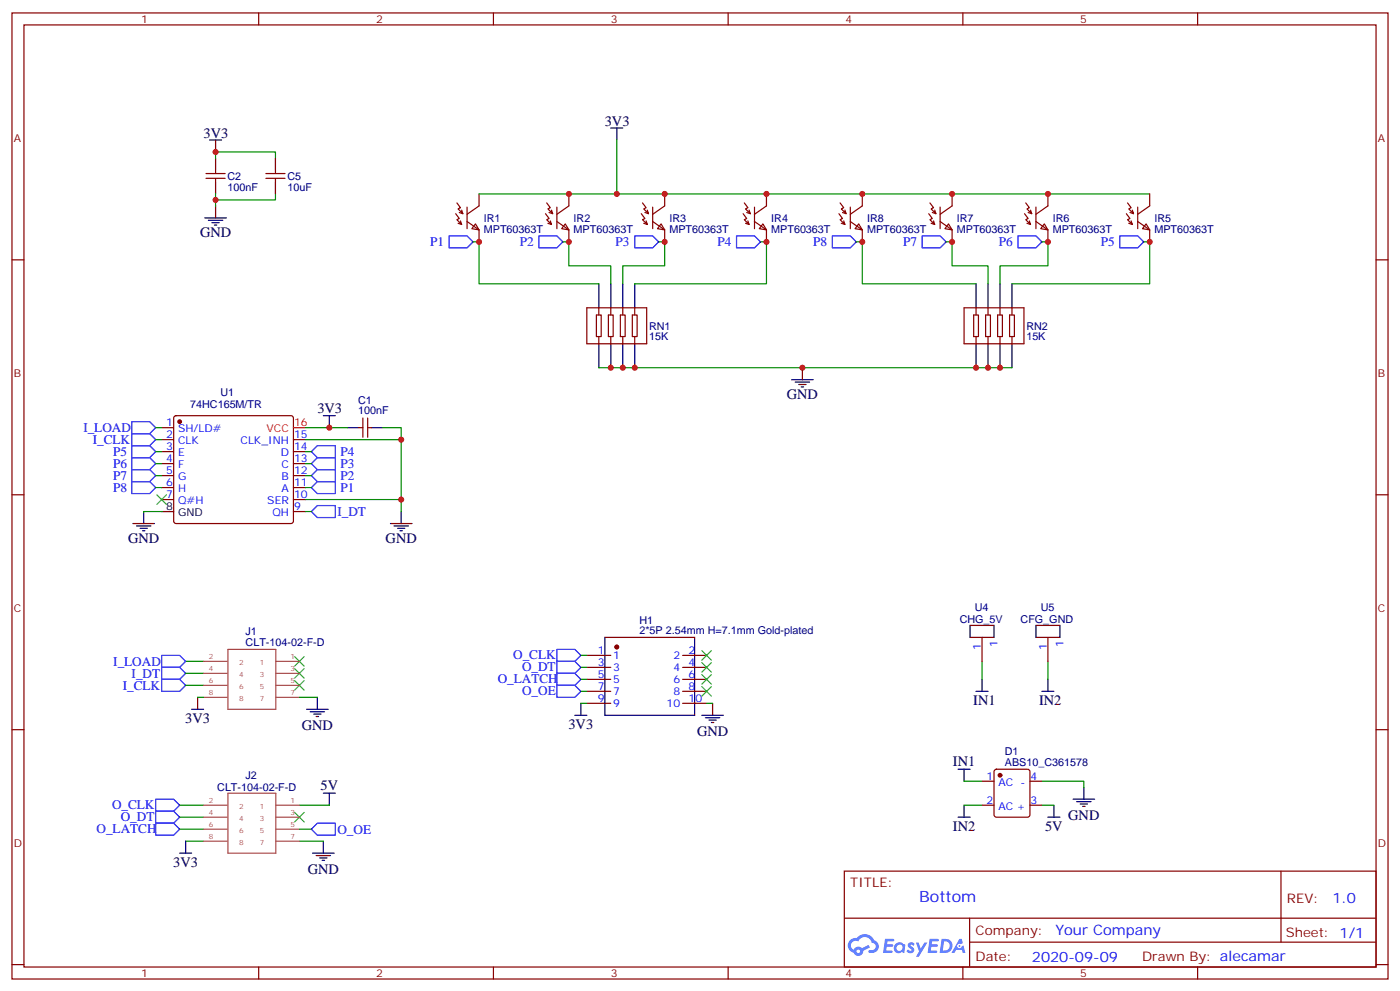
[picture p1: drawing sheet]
<svg xmlns="http://www.w3.org/2000/svg" width="412mm" height="292mm" viewBox="0 0 412 292" stroke-linecap="round" stroke-linejoin="round" font-family="sans-serif">
<g fill="none" stroke="#870000" stroke-width=".35">
<path d="M3.5 3.8h405.4v284.3h-405.4zM7.1 7.3h398.2v277.3h-398.2zM76.2 3.8v3.5M145.3 3.8v3.5M214.5 3.8v3.5M283.6 3.8v3.5M352.8 3.8v3.5M3.5 76.5h3.6M405.3 76.5h3.6M3.5 145.6h3.6M405.3 145.6h3.6M3.5 214.8h3.6"/>
<path d="M405.3 214.8h3.6M248.7 256.4h156.6v28.2h-156.6zM377.3 256.4v20.9M248.7 270.2h156.5M285.6 277.3h119.6M285.6 270.2v14.2M3.5 283.9h3.6M76.2 284.6v3.5M145.3 284.6v3.5M214.5 284.6v3.5M283.6 284.6v3.5M352.8 284.6v3.5"/>
<path d="M405.3 283.9h3.6"/>
</g>
<g fill="#5487ff">
<path d="M267.7 277.6a1.22 1.22 0 0 1 1.7 .2l-.4 .6a.47 .47 0 0 0-.3-.4 .47 .47 0 0 0-.5 .2l.1 .2a1.14 1.14 0 0 1 .8 1.8 1.14 1.14 0 0 1-1.9 0l-.2-.2 .5-.6 .7 .5a.29 .29 0 0 0 .3-.3 .29 .29 0 0 0-.2-.3 1.04 1.04 0 0 1-.6-1.7z"/>
<path d="M260.7 276.3h2.4l.3 .2-.2 .5-1.8 .1-.1 .8h1.5l.3 .4-.3 .4h-1.6l-.2 1.1h1.7l.2 .3-.2 .3-2.6 .1z"/>
<path d="M273.8 276.3h2.4l.3 .2-.1 .5-1.8 .1-.2 .8h1.6l.3 .4-.4 .4h-1.6l-.1 1.1h1.7l.2 .3-.2 .3-2.6 .1z"/>
<path d="M282.6 276.3h.7l.3 1.3-.6 .3a.69 .69 0 0 0-1 .3 .69 .69 0 0 0 .4 .9 .69 .69 0 0 0 .9-.6l.5-.2 .6 2.2h-.8l-.2-.9h-1.8l-.5 .9h-.8z"/>
<path d="M269.8 277.4h.8l.6 1.8 1.1-1.8h.9l-2.6 4.2h-.8l.9-1.5z"/>
<path d="M277.4 276.3l-.6 4.2h1.3a2.11 2.11 0 0 0 2.5-2.1 2.11 2.11 0 0 0-2.5-2.1zM278.1 277.1a1.39 1.39 0 0 1 1.7 1.4 1.39 1.39 0 0 1-1.8 1.3h-.3z"/>
<path d="M263.7 277.9a1.54 1.54 0 0 0-.1 2.2 1.54 1.54 0 0 0 2.2 .1l.6 .3 .3-2.3-.2-.3h-.4a1.49 1.49 0 0 0-2.4 0zM264 278.9a.94 .94 0 0 1 1.8 0 .94 .94 0 0 1-1.8 0z"/>
<path d="M250.4 276.7a2.18 2.18 0 0 0 1.1 3.7 1.44 1.44 0 0 0 1.6 .9 1.44 1.44 0 0 0 1.2-1.4l2-1.1-.5-.7-1.9 1a1.47 1.47 0 0 0-2.4 .4 1.39 1.39 0 0 1-.7-1.9 1.39 1.39 0 0 1 2-.5 2.12 2.12 0 0 1 2.2-1.3 2.12 2.12 0 0 1 1.9 1.7 1.14 1.14 0 0 1 1.1 1.4 1.14 1.14 0 0 1-1.7 .7 .43 .43 0 0 0-.5 .4 .43 .43 0 0 0 .4 .5 1.98 1.98 0 0 0 2.5-1.2 1.98 1.98 0 0 0-1.2-2.6 3.1 3.1 0 0 0-5.3-.6l-.9 .1zM252.3 280a.55 .55 0 0 1 1.1 0 .55 .55 0 0 1-1.1 0z"/>
<circle cx="282.6" cy="278.4" r=".26"/>
</g>
<g fill="none" stroke="#870000" stroke-width=".35">
<path d="M60.7 52.5h5.6M60.7 51.1h5.6M63.5 50v1.1M63.5 52.5v1.1M78.3 52.5h5.7M78.3 51.1h5.7M81.1 50v1.1M81.1 52.5v1.1M134.6 59.7l1 1.4-.7 .4 1.4 1.4-.3-1.1M141.1 57.1v3.5l-3.5 2.5M161 59.7l1.1 1.4-.7 .4 1.4 1.4-.3-1.1M167.6 57.1v3.5l-3.6 2.5"/>
<path d="M189.3 59.7l1 1.4-.7 .4 1.4 1.4-.3-1.1M195.8 57.1v3.5l-3.5 2.5M219.3 59.7l1 1.4-.7 .4 1.4 1.4-.3-1.1M225.8 57.1v3.5l-3.6 2.5M247.5 59.7l1 1.4-.7 .4 1.4 1.4-.3-1.1M254 57.1v3.5l-3.5 2.5M273.9 59.7l1.1 1.4-.7 .4 1.4 1.4-.4-1.1M280.5 57.1v3.5l-3.6 2.5M302.2 59.7l1 1.4-.7 .4 1.4 1.4-.3-1.1M308.7 57.1v3.5l-3.5 2.5M332.1 59.7l1.1 1.4-.7 .4 1.4 1.4-.3-1.1M338.7 57.1v3.5l-3.6 2.5"/>
<path d="M134.2 62.9l1.1 1.4-.7 .4 1.4 1.4-.4-1.1M134.9 65.7l1.1 .4M135.3 62.5l1 .4M137.6 65.2l3.5 2.5v3.5M137.6 61v6.3M140.1 65.9l1 1.8-2.1-.4zM160.7 62.9l1 1.4-.7 .4 1.5 1.4-.4-1.1M161.4 65.7l1.1 .4M161.7 62.5l1.1 .4M164 65.2l3.6 2.5v3.5M164 61v6.3M166.5 65.9l1.1 1.8-2.1-.4z"/>
<path d="M188.9 62.9l1.1 1.4-.7 .4 1.4 1.4-.4-1.1M189.6 65.7l1.1 .4M190 62.5l1 .4M192.3 65.2l3.5 2.5v3.5M192.3 61v6.3M194.7 65.9l1.1 1.8-2.1-.4zM218.9 62.9l1.1 1.4-.7 .4 1.4 1.4-.4-1.1M219.6 65.7l1.1 .4M220 62.5l1 .4M222.2 65.2l3.6 2.5v3.5M222.2 61v6.3M224.7 65.9l1.1 1.8-2.1-.4z"/>
<path d="M247.1 62.9l1.1 1.4-.7 .4 1.4 1.4-.4-1.1M247.8 65.7l1.1 .4M248.2 62.5l1 .4M250.5 65.2l3.5 2.5v3.5M250.5 61v6.3M252.9 65.9l1.1 1.8-2.1-.4zM273.6 62.9l1 1.4-.7 .4 1.4 1.4-.3-1.1M274.3 65.7l1 .4M274.6 62.5l1.1 .4M276.9 65.2l3.6 2.5v3.5M276.9 61v6.3M279.4 65.9l1.1 1.8-2.2-.4z"/>
<path d="M301.8 62.9l1.1 1.4-.7 .4 1.4 1.4-.4-1.1M302.5 65.7l1.1 .4M302.9 62.5l1 .4M305.2 65.2l3.5 2.5v3.5M305.2 61v6.3M307.6 65.9l1.1 1.8-2.1-.4zM331.8 62.9l1 1.4-.7 .4 1.5 1.4-.4-1.1M332.5 65.7l1.1 .4M332.8 62.5l1.1 .4M335.1 65.2l3.6 2.5v3.5M335.1 61v6.3M337.6 65.9l1.1 1.8-2.2-.4z"/>
<path d="M172.9 90.6h17.6v10.6h-17.6zM175.7 92.7h1.4v6.4h-1.4zM176.4 90.6v2.1M176.4 99.1v2.1M179.2 92.7h1.4v6.4h-1.4zM179.9 90.6v2.1M179.9 99.1v2.1M182.7 92.7h1.4v6.4h-1.4zM183.4 90.6v2.1M183.4 99.1v2.1M186.3 92.7h1.4v6.4h-1.4zM187 90.6v2.1"/>
<path d="M187 99.1v2.1M284 90.6h17.6v10.6h-17.6zM286.8 92.7h1.4v6.4h-1.4zM287.5 90.6v2.1M287.5 99.1v2.1M290.3 92.7h1.4v6.4h-1.4zM291 90.6v2.1M291 99.1v2.1M293.9 92.7h1.4v6.4h-1.4zM294.6 90.6v2.1M294.6 99.1v2.1M297.4 92.7h1.4v6.4h-1.4z"/>
<path d="M298.1 90.6v2.1M298.1 99.1v2.1M47.6 125.9h3.6M47.6 129.4h3.6M47.6 132.9h3.6M47.6 136.5h3.6M47.6 140h3.6M51.4 122.5l.5-.2h33.8l.5 .2 .2 .5v30.4l-.2 .5-.5 .2h-33.8l-.5-.2-.2-.5v-30.4zM86.4 129.4h3.6M86.4 132.9h3.6M86.4 136.5h3.6M86.4 140h3.6"/>
<path d="M105.8 125.9h1.1M106.9 123v5.7M108.3 125.9h1.1M108.3 123v5.7M47.6 143.5h3.6M47.6 147h3.6M86.4 143.5h3.6M86.4 147h3.6M86.4 150.6h3.6M172.9 192.9h7M172.9 196.4h7M172.9 200h7"/>
<path d="M201.1 192.9h7M201.1 196.4h7M201.1 200h7M289.3 187.6v7.1M308.7 187.6v7.1M172.9 203.5h7M172.9 207h7M201.1 203.5h7M201.1 207h7M289.3 237h3.5M289.3 229.9h3.5M293 226.6l.5-.2h9.2l.5 .2 .2 .5v12.7l-.2 .5-.5 .2h-9.2l-.5-.2-.2-.5v-12.7z"/>
<path d="M303.4 237h3.5M303.4 229.9h3.5"/>
</g>
<g fill="none" stroke="#000" stroke-width=".35">
<path d="M179.9 37.7h3.5M181.7 37.7v3.5M61.7 41.2h3.6M63.5 41.2v3.5M63.5 46.5v3.5M63.5 53.6v3.5M81.1 46.5v3.5M81.1 53.6v3.5M60.3 64.1h6.4M61.4 64.8h4.2M62.4 65.5h2.2M63.1 66.3h.8"/>
<path d="M63.5 60.6v3.5M176.4 83.5v7.1M179.9 83.5v7.1M183.4 83.5v7.1M187 83.5v7.1M287.5 83.5v7.1M291 83.5v7.1M294.6 83.5v7.1M298.1 83.5v7.1M176.4 101.2v7M179.9 101.2v7M183.4 101.2v7"/>
<path d="M187 101.2v7M233.2 111.8h6.3M234.2 112.5h4.3M235.3 113.2h2.1M236 113.9h.7M236.4 108.2v3.6M287.5 101.2v7M291 101.2v7M294.6 101.2v7M298.1 101.2v7M95.2 122.3h3.6M97 122.3v3.6"/>
<path d="M102.3 125.9h3.5M109.4 125.9h3.5M39.2 154.1h6.3M40.2 154.8h4.2M41.3 155.5h2.1M42 156.2h.7M42.3 150.6v3.5M47.6 150.6h3.6M115 154.1h6.4M116.1 154.8h4.2M117.1 155.5h2.1M117.8 156.2h.7"/>
<path d="M118.2 150.6v3.5M178.2 187.6h26.4v22.9h-26.4zM285.8 184.1h7v3.5h-7zM289.3 200v3.5M305.2 184.1h7v3.5h-7zM308.7 200v3.5M56.4 208.8h3.6M58.2 205.2v3.6M90.3 208.8h6.4M91.4 209.5h4.2M92.4 210.2h2.1M93.1 210.9h.7"/>
<path d="M93.5 205.2v3.6M169.3 210.5h3.6M171.1 207v3.5M206.7 210.5h6.4M207.8 211.2h4.2M208.8 211.9h2.2M209.5 212.7h.8M209.9 207v3.5M287.5 203.5h3.5M306.9 203.5h3.5M95.2 233.5h3.6M97 233.5v3.5"/>
<path d="M282.2 226.4h3.6M284 226.4v3.5M284 237v3.5M310.4 237v3.5M316.1 235.2h6.3M317.1 235.9h4.3M318.2 236.6h2.1M318.9 237.3h.7M319.3 231.7v3.5M52.9 251.1h3.5M54.7 247.6v3.5M92.1 251.1h6.3"/>
<path d="M93.1 251.8h4.3M94.2 252.5h2.1M94.9 253.2h.7M95.2 247.6v3.5M282.2 240.5h3.6M308.7 240.5h3.5"/>
</g>
<g fill="none" stroke="#008700" stroke-width=".35">
<path d="M63.5 46.5v-1.8h17.6v1.8M63.5 57.1v1.7M81.1 57.1v1.7h-17.6v1.8M141.1 57.1h197.6M181.7 41.2v15.9M139.3 71.2h1.8v12.3h35.3M165.8 71.2h1.8v7h12.3v5.3M194 71.2h1.8v7h-12.4v5.3M224 71.2h1.8v12.3h-38.8M252.2 71.2h1.8v12.3h33.5M278.7 71.2h1.8v7h10.5v5.3M306.9 71.2h1.8v7h-14.1v5.3"/>
<path d="M336.9 71.2h1.8v12.3h-40.6M176.4 108.2h121.7M45.9 140h1.7M45.9 136.5h1.7M45.9 132.9h1.7M45.9 125.9h1.7M45.9 129.4h1.7M90 129.4h28.2v21.2M90 140h1.7M90 136.5h1.7M90 132.9h1.7M90 125.9h12.3"/>
<path d="M112.9 125.9h5.3v3.5M42.3 150.6h5.3M45.9 143.5h1.7M90 143.5h1.7M90 150.6h1.7M90 147h28.2M54.7 198.2h5.3M54.7 194.7h5.3M171.1 200h1.8M171.1 196.4h1.8M171.1 192.9h1.8M289.3 194.7v5.3"/>
<path d="M308.7 194.7v5.3M54.7 201.7h5.3M58.2 205.2h1.8M88.2 205.2h5.3M171.1 207h1.8M171.1 203.5h1.8M208.1 207h1.8M52.9 237h7.1M88.2 237h8.8M284 237h5.3M284 229.9h5.3M306.9 229.9h12.4v1.8"/>
<path d="M306.9 237h3.5M52.9 244.1h7.1M52.9 240.5h7.1M54.7 247.6h5.3M88.2 247.6h7M88.2 244.1h3.5"/>
</g>
<g fill="#870000" stroke="#870000" stroke-width=".35">
<circle cx="52.9" cy="124.1" r=".53"/>
<circle cx="181.7" cy="190.4" r=".53"/>
<circle cx="294.6" cy="228.2" r=".53"/>
</g>
<path d="M86.4 125.9h3.6" fill="none" stroke="#f00" stroke-width=".35"/>
<g fill="none" stroke="#00f" stroke-width=".35">
<path d="M132.3 69.4h5.3l1.7 1.8-1.7 1.8h-5.3zM158.7 69.4h5.3l1.8 1.8-1.8 1.8h-5.3zM187 69.4h5.3l1.7 1.8-1.7 1.8h-5.3zM217 69.4h5.2l1.8 1.8-1.8 1.8h-5.2zM245.2 69.4h5.3l1.7 1.8-1.7 1.8h-5.3zM271.6 69.4h5.3l1.8 1.8-1.8 1.8h-5.3zM299.9 69.4h5.3l1.7 1.8-1.7 1.8h-5.3zM329.8 69.4h5.3l1.8 1.8-1.8 1.8h-5.3zM38.8 131.2h5.3l1.8 1.7-1.8 1.8h-5.3zM38.8 134.7h5.3l1.8 1.8-1.8 1.7h-5.3zM38.8 138.2h5.3l1.8 1.8-1.8 1.7h-5.3zM38.8 124.1h5.3l1.8 1.8-1.8 1.7h-5.3z"/>
<path d="M38.8 127.6h5.3l1.8 1.8-1.8 1.8h-5.3zM91.7 140l1.8-1.8h5.3v3.5h-5.3zM91.7 136.5l1.8-1.8h5.3v3.5h-5.3zM91.7 132.9l1.8-1.7h5.3v3.5h-5.3zM38.8 141.7h5.3l1.8 1.8-1.8 1.8h-5.3zM91.7 143.5l1.8-1.8h5.3v3.6h-5.3zM93.5 148.8h5.3v3.5h-5.3l-1.8-1.7zM47.6 196.4h5.3l1.8 1.8-1.8 1.8h-5.3zM47.6 200h5.3l1.8 1.7-1.8 1.8h-5.3zM47.6 192.9h5.3l1.8 1.8-1.8 1.7h-5.3zM164 191.1h5.3l1.8 1.8-1.8 1.8h-5.3zM164 194.7h5.3l1.8 1.7-1.8 1.8h-5.3z"/>
<path d="M164 198.2h5.3l1.8 1.8-1.8 1.7h-5.3zM164 201.7h5.3l1.8 1.8-1.8 1.7h-5.3zM45.9 238.8h5.3l1.7 1.7-1.7 1.8h-5.3zM45.9 235.2h5.3l1.7 1.8-1.7 1.8h-5.3zM45.9 242.3h5.3l1.7 1.8-1.7 1.7h-5.3zM91.7 244.1l1.8-1.8h5.3v3.5h-5.3z"/>
</g>
<g fill="none" stroke="#3c3" stroke-width=".35">
<path d="M46.2 145.6l2.8 2.8M49 145.6l-2.8 2.8M86.8 196.8l2.8 2.8M86.8 193.3l2.8 2.8M89.6 196.8l-2.8 2.8M89.6 193.3l-2.8 2.8M206.7 198.5l2.8 2.9M206.7 195l2.8 2.8M206.7 191.5l2.8 2.8M209.5 198.5l-2.8 2.9M209.5 195l-2.8 2.8M209.5 191.5l-2.8 2.8"/>
<path d="M86.8 200.3l2.8 2.8M89.6 200.3l-2.8 2.8M206.7 202.1l2.8 2.8M209.5 202.1l-2.8 2.8M86.8 239.1l2.8 2.8M89.6 239.1l-2.8 2.8"/>
</g>
<g fill="none" stroke="#a64a4a" stroke-width=".35">
<path d="M60 194.7h6.9M60 198.2h6.9M67.1 191.1h14.1v17.7h-14.1zM81.3 194.7h6.9M81.3 198.2h6.9M60 201.7h6.9M60 205.2h6.9M81.3 201.7h6.9M81.3 205.2h6.9M60 237h6.9M67.1 233.5h14.1v17.6h-14.1zM81.3 237h6.9"/>
<path d="M60 240.5h6.9M60 244.1h6.9M60 247.6h6.9M81.3 240.5h6.9M81.3 244.1h6.9M81.3 247.6h6.9"/>
</g>
<g fill="#c00">
<circle cx="167.6" cy="57.1" r=".88"/>
<circle cx="195.8" cy="57.1" r=".88"/>
<circle cx="181.7" cy="57.1" r=".88"/>
<circle cx="308.7" cy="57.1" r=".88"/>
<circle cx="280.5" cy="57.1" r=".88"/>
<circle cx="254" cy="57.1" r=".88"/>
<circle cx="225.8" cy="57.1" r=".88"/>
<circle cx="179.9" cy="108.2" r=".88"/>
<circle cx="183.4" cy="108.2" r=".88"/>
<circle cx="187" cy="108.2" r=".88"/>
<circle cx="287.5" cy="108.2" r=".88"/>
<circle cx="291" cy="108.2" r=".88"/>
<circle cx="294.6" cy="108.2" r=".88"/>
<circle cx="236.4" cy="108.2" r=".88"/>
<circle cx="141.1" cy="71.2" r=".88"/>
<circle cx="167.6" cy="71.2" r=".88"/>
<circle cx="195.8" cy="71.2" r=".88"/>
<circle cx="225.8" cy="71.2" r=".88"/>
<circle cx="254" cy="71.2" r=".88"/>
<circle cx="338.7" cy="71.2" r=".88"/>
<circle cx="308.7" cy="71.2" r=".88"/>
<circle cx="280.5" cy="71.2" r=".88"/>
<circle cx="118.2" cy="147" r=".88"/>
<circle cx="97" cy="125.9" r=".88"/>
<circle cx="118.2" cy="129.4" r=".88"/>
<circle cx="63.5" cy="44.7" r=".88"/>
<circle cx="63.5" cy="58.8" r=".88"/>
</g>
<text font-size="4.6" fill="#00f" x="270.8" y="265.4">Bottom</text>
<g font-size="4.2">
<text x="60" y="40.5">3V3</text>
<text x="178.2" y="37">3V3</text>
<text x="58.9" y="69.8">GND</text>
<text x="231.8" y="117.4">GND</text>
<text x="93.5" y="121.6">3V3</text>
<text x="37.7" y="159.7">GND</text>
<text x="113.6" y="159.7">GND</text>
<text x="286.7" y="207.5">IN1</text>
<text x="306.1" y="207.5">IN2</text>
<text x="54.6" y="212.7">3V3</text>
<text x="88.9" y="214.9">GND</text>
<text x="167.4" y="214.5">3V3</text>
<text x="205.3" y="216.6">GND</text>
<text x="280.7" y="225.3">IN1</text>
<text x="94.4" y="232.4">5V</text>
<text x="280.7" y="244.5">IN2</text>
<text x="307.8" y="244.5">5V</text>
<text x="314.7" y="241.3">GND</text>
<text x="51" y="255.1">3V3</text>
<text x="90.7" y="257.2">GND</text>
</g>
<g font-size="4.2" fill="#00f">
<text x="392.5" y="265.7">1.0</text>
<text x="310.9" y="275.2">Your Company</text>
<text x="304" y="283">2020-09-09</text>
</g>
<g font-size="3.9" fill="#00f">
<text x="126.7" y="72.5">P1</text>
<text x="153.1" y="72.5">P2</text>
<text x="181.4" y="72.5">P3</text>
<text x="211.3" y="72.5">P4</text>
<text x="239.6" y="72.5">P8</text>
<text x="266" y="72.5">P7</text>
<text x="294.2" y="72.5">P6</text>
<text x="324.2" y="72.5">P5</text>
<text x="24.6" y="127.2">I_LOAD</text>
<text x="27.3" y="130.7">I_CLK</text>
<text x="33.3" y="134.2">P5</text>
<text x="33.3" y="137.8">P6</text>
<text x="100.3" y="137.7">P3</text>
<text x="100.3" y="134.1">P4</text>
<text x="33.3" y="141.3">P7</text>
<text x="100.3" y="141.2">P2</text>
<text x="33.3" y="144.8">P8</text>
<text x="100.3" y="144.7">P1</text>
<text x="99.4" y="151.9">I_DT</text>
<text x="33.4" y="196">I_LOAD</text>
<text x="151.2" y="194.1">O_CLK</text>
<text x="153.8" y="197.6">O_DT</text>
<text x="36.2" y="203">I_CLK</text>
<text x="38.8" y="199.5">I_DT</text>
<text x="146.6" y="201.2">O_LATCH</text>
<text x="153.8" y="204.6">O_OE</text>
<text x="33" y="238.2">O_CLK</text>
<text x="28.4" y="245.3">O_LATCH</text>
<text x="35.6" y="241.7">O_DT</text>
<text x="99.4" y="245.5">O_OE</text>
</g>
<g font-size="3.9" fill="#800">
<text x="250.5" y="261">TITLE:</text>
<text x="379.1" y="265.7">REV:</text>
<text x="287.4" y="275.2">Company:</text>
<text x="378.7" y="275.8">Sheet: 1/1</text>
<text x="287.4" y="282.9">Date:</text>
<text x="336.4" y="282.9">Drawn By: alecamar</text>
</g>
<g font-size="3.2" fill="#800">
<text x="41.6" y="6.8">1</text>
<text x="110.8" y="6.8">2</text>
<text x="179.9" y="6.8">3</text>
<text x="249.1" y="6.8">4</text>
<text x="318.2" y="6.8">5</text>
<text x="4.1" y="41.9">A</text>
<text x="405.9" y="41.9">A</text>
<text x="4.1" y="111.1">B</text>
<text x="405.9" y="111.1">B</text>
<text x="4.1" y="180.2">C</text>
<text x="405.9" y="180.2">C</text>
<text x="4.1" y="249.3">D</text>
<text x="405.9" y="249.3">D</text>
<text x="41.6" y="287.6">1</text>
<text x="110.8" y="287.6">2</text>
<text x="179.9" y="287.6">3</text>
<text x="249.1" y="287.6">4</text>
<text x="318.2" y="287.6">5</text>
</g>
<g font-size="3.2" fill="#000080">
<text x="67" y="52.9">C2</text>
<text x="84.7" y="52.9">C5</text>
<text x="67" y="56.1">100nF</text>
<text x="84.7" y="56.1">10uF</text>
<text x="142.5" y="65.3">IR1</text>
<text x="169" y="65.3">IR2</text>
<text x="197.2" y="65.3">IR3</text>
<text x="227.2" y="65.3">IR4</text>
<text x="255.4" y="65.3">IR8</text>
<text x="281.9" y="65.3">IR7</text>
<text x="310.1" y="65.3">IR6</text>
<text x="340.1" y="65.3">IR5</text>
<text x="142.5" y="68.5">MPT60363T</text>
<text x="169" y="68.5">MPT60363T</text>
<text x="197.2" y="68.5">MPT60363T</text>
<text x="227.2" y="68.5">MPT60363T</text>
<text x="255.4" y="68.5">MPT60363T</text>
<text x="281.9" y="68.5">MPT60363T</text>
<text x="310.1" y="68.5">MPT60363T</text>
<text x="340.1" y="68.5">MPT60363T</text>
<text x="191.2" y="100.2">15K</text>
<text x="191.2" y="97">RN1</text>
<text x="302.3" y="100.2">15K</text>
<text x="302.3" y="97">RN2</text>
<text x="56" y="120">74HC165M/TR</text>
<text x="64.9" y="116.4">U1</text>
<text x="105.5" y="118.8">C1</text>
<text x="105.5" y="122">100nF</text>
<text x="287.1" y="179.8">U4</text>
<text x="306.6" y="179.8">U5</text>
<text x="188.4" y="183.6">H1</text>
<text x="282.7" y="183.5">CHG_5V</text>
<text x="300.6" y="183.5">CFG_GND</text>
<text x="72.3" y="190.1">CLT-104-02-F-D</text>
<text x="72.3" y="186.9">J1</text>
<text x="188.4" y="186.5">2*5P 2.54mm H=7.1mm Gold-plated</text>
<text x="296" y="225.4">ABS10_C361578</text>
<text x="296" y="222.2">D1</text>
<text x="64" y="232.9">CLT-104-02-F-D</text>
<text x="72.3" y="229.2">J2</text>
</g>
<g font-size="3.2" fill="#00f">
<text x="49" y="125.5">1</text>
<text x="49" y="129">2</text>
<text x="52.5" y="127.3">SH/LD#</text>
<text x="52.5" y="130.8">CLK</text>
<text x="70.8" y="130.8">CLK_INH</text>
<text x="86.6" y="129">15</text>
<text x="49" y="132.6">3</text>
<text x="49" y="136.1">4</text>
<text x="52.5" y="134.3">E</text>
<text x="52.5" y="137.9">F</text>
<text x="82.7" y="134.3">D</text>
<text x="82.9" y="137.9">C</text>
<text x="86.6" y="136.1">13</text>
<text x="86.6" y="132.6">14</text>
<text x="49" y="139.6">5</text>
<text x="49" y="143.2">6</text>
<text x="52.5" y="141.4">G</text>
<text x="83" y="141.4">B</text>
<text x="86.6" y="143.2">11</text>
<text x="86.6" y="139.6">12</text>
<text x="49" y="146.7">7</text>
<text x="52.5" y="144.9">H</text>
<text x="52.5" y="148.4">Q#H</text>
<text x="78.7" y="148.4">SER</text>
<text x="83" y="144.9">A</text>
<text x="86.6" y="146.7">10</text>
<text x="80.2" y="152">QH</text>
<text x="86.6" y="150.2">9</text>
<text x="288.9" y="191.4" transform="rotate(-90 288.9 191.4)">1</text>
<text x="293.9" y="190.4" transform="rotate(-90 293.9 190.4)">1</text>
<text x="308.3" y="191.4" transform="rotate(-90 308.3 191.4)">1</text>
<text x="313.3" y="190.4" transform="rotate(-90 313.3 190.4)">1</text>
<text x="176.1" y="192.5">1</text>
<text x="176.1" y="196.1">3</text>
<text x="180.6" y="194">1</text>
<text x="180.6" y="197.5">3</text>
<text x="198.4" y="194">2</text>
<text x="198.4" y="197.5">4</text>
<text x="202.8" y="192.5">2</text>
<text x="202.8" y="196.1">4</text>
<text x="176.1" y="199.6">5</text>
<text x="176.1" y="203.1">7</text>
<text x="180.6" y="201">5</text>
<text x="198.4" y="201">6</text>
<text x="202.8" y="199.6">6</text>
<text x="202.8" y="203.1">8</text>
<text x="176.1" y="206.7">9</text>
<text x="180.6" y="204.5">7</text>
<text x="180.6" y="208.1">9</text>
<text x="196.3" y="208.1">10</text>
<text x="198.4" y="204.5">8</text>
<text x="202.8" y="206.7">10</text>
<text x="290.6" y="229.6">1</text>
<text x="294.1" y="231.4">AC -</text>
<text x="303.6" y="229.6">4</text>
<text x="290.6" y="236.6">2</text>
<text x="294.1" y="238.4">AC +</text>
<text x="303.6" y="236.6">3</text>
</g>
<g font-size="3.2" fill="#f00">
<text x="86.6" y="125.5">16</text>
<text x="78.5" y="127.3">VCC</text>
</g>
<g font-size="3.2">
<text x="49" y="150.2">8</text>
<text x="52.5" y="152">GND</text>
</g>
<g font-size="2.1" fill="#a54b4b">
<text x="61.5" y="194">2</text>
<text x="61.5" y="197.5">4</text>
<text x="70.5" y="195.7">2</text>
<text x="76.5" y="195.7">1</text>
<text x="85.5" y="194">1</text>
<text x="85.5" y="197.5">3</text>
<text x="61.5" y="201">6</text>
<text x="70.5" y="199.2">4</text>
<text x="70.5" y="202.8">6</text>
<text x="76.5" y="199.2">3</text>
<text x="76.5" y="202.8">5</text>
<text x="85.5" y="201">5</text>
<text x="61.5" y="204.6">8</text>
<text x="70.5" y="206.3">8</text>
<text x="76.5" y="206.3">7</text>
<text x="85.5" y="204.6">7</text>
<text x="61.5" y="236.3">2</text>
<text x="61.5" y="239.8">4</text>
<text x="70.5" y="238">2</text>
<text x="76.5" y="238">1</text>
<text x="85.5" y="236.3">1</text>
<text x="85.5" y="239.8">3</text>
<text x="61.5" y="243.4">6</text>
<text x="70.5" y="241.6">4</text>
<text x="70.5" y="245.1">6</text>
<text x="76.5" y="241.6">3</text>
<text x="76.5" y="245.1">5</text>
<text x="85.5" y="243.4">5</text>
<text x="61.5" y="246.9">8</text>
<text x="70.5" y="248.6">8</text>
<text x="76.5" y="248.6">7</text>
<text x="85.5" y="246.9">7</text>
</g>
</svg>
